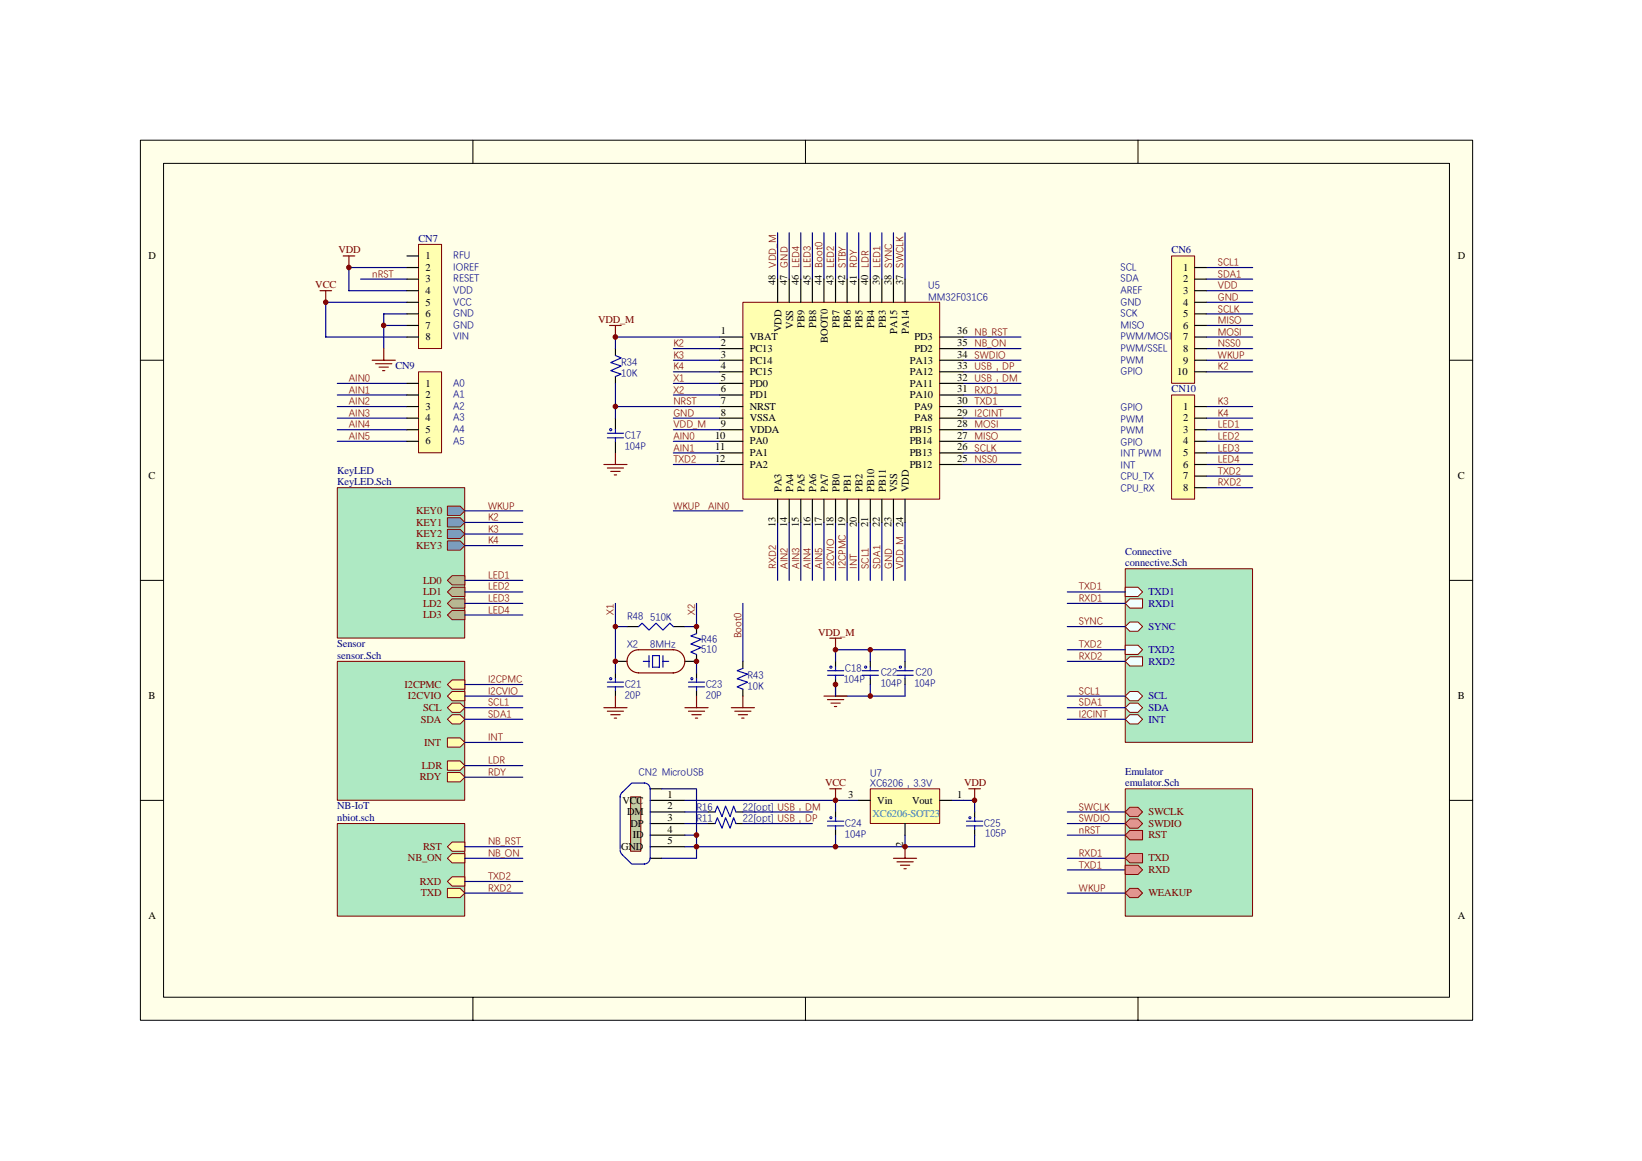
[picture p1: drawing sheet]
<svg xmlns="http://www.w3.org/2000/svg" width="297mm" height="210mm" viewBox="0 0 297 210" stroke-linecap="round" stroke-linejoin="round" font-family="sans-serif">
<path d="M25.4 25.4h241v159.1h-241z" fill="#ffffe8"/>
<g fill="none" stroke="#000" stroke-width=".18">
<path d="M25.4 25.4h241v159.1h-241zM29.6 29.5h232.6v150.9h-232.6zM85.6 25.4v4.1M145.7 25.4v4.1M205.9 25.4v4.1M25.4 65.2h4.2M262.2 65.2h4.2M25.4 105h4.2M262.2 105h4.2M25.4 144.8h4.2M262.2 144.8h4.2M85.6 180.4v4.2"/>
<path d="M145.7 180.4v4.2M205.9 180.4v4.2"/>
</g>
<path d="M193.1 157.3h10.5M193.1 155.2h10.5M193.1 146.9h10.5M193.1 148.9h10.5M193.1 151h10.5M193.1 161.5h10.5" fill="none" stroke="#000080" stroke-width=".21"/>
<path d="M203.6 142.7h23v23h-23z" fill="#aee9c3"/>
<path d="M203.6 142.7h23v23h-23z" fill="none" stroke="#800000" stroke-width=".18"/>
<g fill="#ff8890" stroke="#800000" stroke-width=".18">
<path d="M204.4 146h1.5l.8 .9-.8 .8h-1.5l-.8-.8z" fill-rule="evenodd"/>
<path d="M204.4 148.1h1.5l.8 .8-.8 .9h-1.5l-.8-.9z" fill-rule="evenodd"/>
<path d="M204.4 150.2h2.3v1.7h-2.3l-.8-.9z" fill-rule="evenodd"/>
<path d="M203.6 156.5h2.3l.8 .8-.8 .9h-2.3z" fill-rule="evenodd"/>
<path d="M204.4 154.4h2.3v1.7h-2.3l-.8-.9z" fill-rule="evenodd"/>
<path d="M204.4 160.7h1.5l.8 .8-.8 .8h-1.5l-.8-.8z" fill-rule="evenodd"/>
</g>
<path d="M157.4 119.6v1.1M157.4 122.8v1" fill="none" stroke="#000" stroke-width=".21"/>
<path d="M156 122.1h2.9M156 121.3h2.9M157.4 120.7v.6M157.4 122.1v.7" fill="none" stroke="#00f" stroke-width=".21"/>
<circle cx="156.6" cy="120.7" r=".2" fill="#c0c0c0" stroke="#00f" stroke-width=".18"/>
<path d="M163.7 119.6v1.1M163.7 122.8v1" fill="none" stroke="#000" stroke-width=".21"/>
<path d="M162.3 122.1h2.9M162.3 121.3h2.9M163.7 120.7v.6M163.7 122.1v.7" fill="none" stroke="#00f" stroke-width=".21"/>
<circle cx="162.9" cy="120.7" r=".2" fill="#c0c0c0" stroke="#00f" stroke-width=".18"/>
<path d="M151.1 117.5h12.6v2.1M157.4 117.5v2.1M151.1 125.9h12.6M151.1 144.8h4.2M172.1 144.8h4.2" fill="none" stroke="#000080" stroke-width=".21"/>
<path d="M150.1 142.7h2.1M151.1 142.7v2.1M161.6 155.2h4.2M162.3 155.9h2.9M162.9 156.5h1.7M163.5 157.1h.4M163.7 153.1v2.1M175.3 142.7h2.1M176.3 142.7v2.1" fill="none" stroke="#800000" stroke-width=".21"/>
<path d="M176.3 146.9v1M176.3 150v1" fill="none" stroke="#000" stroke-width=".21"/>
<path d="M174.8 149.4h3M174.8 148.5h3M176.3 147.9v.6M176.3 149.4v.6" fill="none" stroke="#00f" stroke-width=".21"/>
<path d="M175.3 147.8h.3v.2h-.3z" fill-rule="evenodd" fill="#c0c0c0" stroke="#00f" stroke-width=".18"/>
<path d="M157.4 123.8v2.1M151.1 144.8v2.1M176.3 151v2.1" fill="none" stroke="#000080" stroke-width=".21"/>
<path d="M151.1 146.9v1M151.1 150v1" fill="none" stroke="#000" stroke-width=".21"/>
<path d="M149.7 149.4h2.9M149.7 148.5h2.9M151.1 147.9v.6M151.1 149.4v.6" fill="none" stroke="#00f" stroke-width=".21"/>
<path d="M150.2 147.8h.2v.2h-.2z" fill-rule="evenodd" fill="#c0c0c0" stroke="#00f" stroke-width=".18"/>
<path d="M163.7 123.8v2.1M151.1 151v2.1M163.7 151v2.1M176.3 144.8v2.1" fill="none" stroke="#000080" stroke-width=".21"/>
<path d="M157.5 142.7h12.5v6.2h-12.5z" fill="#ffffb0"/>
<path d="M157.4 142.7h12.6v6.2h-12.6z" fill="none" stroke="#800000" stroke-width=".18"/>
<path d="M155.3 144.8h2.1M163.7 148.9v2.1M170 144.8h2.1" fill="none" stroke="#000" stroke-width=".21"/>
<path d="M114.1 144.1h1.8v9.8h-1.8z" fill="#c8cc91"/>
<path d="M114.1 144.1h1.8v9.8h-1.8z" fill="none" stroke="#800000" stroke-width=".18"/>
<path d="M151.1 119.6v1.1M151.1 122.8v1M117.6 144.8h6.3M117.6 146.9h6.3M117.6 148.9h6.3M117.6 151h6.3M117.6 142.7h2.1M117.6 155.2h2.1M117.6 153.1h6.3" fill="none" stroke="#000" stroke-width=".21"/>
<path d="M149.7 122.1h2.9M149.7 121.3h2.9M151.1 120.7v.6M151.1 122.1v.7M112.2 153.8l.2 .5 1.9 2h2.3a1.04 1.04 0 0 0 1-1.1M112.6 143.3l-.3 .4-.1 .4v9.5M117.6 142.7a1.03 1.03 0 0 0-1-1.1h-2.3l-1.7 1.7M117.6 142.7v12.5" fill="none" stroke="#00f" stroke-width=".21"/>
<g fill="none" stroke="#000080" stroke-width=".21">
<path d="M65.2 50.5h8.4M69.4 58.9h4.2M73.6 54.7h-14.7v6.3h14.7M73.6 48.4h-10.5v4.2h10.5M73.6 56.8h-4.2v6.3M140.7 42.1v8.4M142.8 42.1v8.4M144.9 42.1v8.4M147 42.1v8.4M149.1 42.1v8.4M151.1 42.1v8.4M153.2 42.1v8.4"/>
<path d="M155.3 42.1v8.4M157.4 42.1v8.4M159.5 42.1v8.4M161.6 42.1v8.4M163.7 42.1v8.4M218.2 48.4h8.4M218.2 58.9h8.4M218.2 56.8h8.4M218.2 54.7h8.4M218.2 52.6h8.4M218.2 50.5h8.4M61 79.8h12.6"/>
<path d="M61 77.7h12.6M61 75.6h12.6M61 73.5h12.6M61 71.4h12.6M61 69.3h12.6M121.8 79.8h8.4M121.8 75.6h8.4M121.8 71.4h8.4M121.8 69.3h8.4M121.8 63.1h8.4M121.8 65.2h8.4M121.8 67.2h8.4"/>
<path d="M174.2 71.4h10.5M174.2 69.3h10.5M174.2 61h10.5M174.2 63.1h10.5M174.2 65.2h10.5M174.2 67.2h10.5M218.2 79.8h8.4M218.2 77.7h8.4M218.2 75.6h8.4M218.2 73.5h8.4M218.2 61h8.4M218.2 63.1h8.4"/>
<path d="M218.2 65.2h8.4M218.2 67.2h8.4M121.8 81.9h8.4M121.8 84h8.4M140.7 94.5v10.5M142.8 94.5v10.5M144.9 94.5v10.5M147 94.5v10.5M149.1 94.5v10.5M151.1 94.5v10.5M153.2 94.5v10.5M155.3 94.5v10.5"/>
<path d="M157.4 94.5v10.5M159.5 94.5v10.5M161.6 94.5v10.5M163.7 94.5v10.5M218.2 81.9h8.4M218.2 84h8.4M218.2 86.1h8.4M218.2 88.2h8.4M119.7 142.7h6.3v12.5h-6.3M123.9 144.8h27.2M123.9 153.1h2.1M123.9 151h2.1"/>
</g>
<g fill="none" stroke="#800000" stroke-width=".21">
<path d="M57.9 52.6h2.1M58.9 52.6v2.1M62.1 46.3h2.1M63.1 46.3v2.1M67.3 65.2h4.2M67.9 65.8h3M68.6 66.4h1.6M69.2 67h.4M69.4 63.1v2.1M109.2 84h4.2M109.9 84.6h2.9M110.5 85.3h1.7"/>
<path d="M111.1 85.9h.4M111.3 81.9v2.1"/>
</g>
<circle cx="150.3" cy="120.7" r=".2" fill="#c0c0c0" stroke="#00f" stroke-width=".18"/>
<path d="M110.3 58.9h2.1M111.3 58.9v2.1" fill="none" stroke="#800000" stroke-width=".21"/>
<path d="M111.3 63.1v1.2M111.3 68.1v1.2M111.3 75.6v2.1M111.3 79.8v2.1" fill="none" stroke="#000" stroke-width=".21"/>
<path d="M109.9 79.2h2.9M109.9 78.4h2.9M111.3 64.3l1.1 .4-1.9 .9 1.9 .6-1.9 .8 1.9 .7-1.1 .4M111.3 77.7v.7M111.3 79.2v.6" fill="none" stroke="#00f" stroke-width=".21"/>
<circle cx="110.5" cy="77.7" r=".2" fill="#c0c0c0" stroke="#00f" stroke-width=".18"/>
<path d="M134.4 54.7h35.6v35.6h-35.6z" fill="#ffffb0"/>
<path d="M134.4 54.7h35.6v35.6h-35.6z" fill="none" stroke="#800000" stroke-width=".18"/>
<g fill="none" stroke="#000" stroke-width=".21">
<path d="M140.7 50.5v4.2M142.8 50.5v4.2M144.9 50.5v4.2M147 50.5v4.2M149.1 50.5v4.2M151.1 50.5v4.2M153.2 50.5v4.2M155.3 50.5v4.2M157.4 50.5v4.2M159.5 50.5v4.2M161.6 50.5v4.2M163.7 50.5v4.2"/>
<path d="M130.2 61h4.2M130.2 63.1h4.2M130.2 65.2h4.2M130.2 67.2h4.2M130.2 69.3h4.2M130.2 71.4h4.2M130.2 73.5h4.2M130.2 75.6h4.2M130.2 77.7h4.2M130.2 79.8h4.2M170 61h4.2M170 63.1h4.2"/>
<path d="M170 65.2h4.2M170 67.2h4.2M170 69.3h4.2M170 71.4h4.2M170 73.5h4.2M170 75.6h4.2M170 77.7h4.2M170 79.8h4.2M130.2 81.9h4.2M130.2 84h4.2M140.7 90.3v4.2M142.8 90.3v4.2"/>
<path d="M144.9 90.3v4.2M147 90.3v4.2M149.1 90.3v4.2M151.1 90.3v4.2M153.2 90.3v4.2M155.3 90.3v4.2M157.4 90.3v4.2M159.5 90.3v4.2M161.6 90.3v4.2M163.7 90.3v4.2M170 81.9h4.2M170 84h4.2"/>
<path d="M111.3 119.6h2.1M123.9 119.6h2.1M134.4 119.6v1.3M111.3 121.7v1.1M111.3 124.9v1M134.4 124.7v1.2"/>
</g>
<path d="M114 118.1l1-.5 .5-.1h6.3a2.1 2.1 0 0 1 2.1 2.1 2.1 2.1 0 0 1-2.1 2.1h-6.3a2.09 2.09 0 0 1-1.9-1.3 2.09 2.09 0 0 1 .4-2.3zM132.3 128h4.2M132.9 128.6h2.9M133.6 129.3h1.6M134.2 129.9h.4M134.4 125.9v2.1" fill="none" stroke="#800000" stroke-width=".21"/>
<path d="M116.4 119.6h1M117.4 118.6v2.1M118 118.6h1.3v2.1h-1.3zM119.9 118.6v2.1M119.9 119.6h1.1M109.9 124.2h2.9M109.9 123.4h2.9M111.3 122.8v.6M111.3 124.2v.7M134.4 120.9l-1.1 .4 1.9 .6-1.9 .9 1.9 .6-1.9 .8 1.1 .5" fill="none" stroke="#00f" stroke-width=".21"/>
<circle cx="110.5" cy="122.8" r=".2" fill="#c0c0c0" stroke="#00f" stroke-width=".18"/>
<path d="M126 121.7v1.1M126 124.9v1" fill="none" stroke="#000" stroke-width=".21"/>
<path d="M124.5 124.2h3M124.5 123.4h3M126 122.8v.6M126 124.2v.7" fill="none" stroke="#00f" stroke-width=".21"/>
<path d="M125 122.6h.3v.3h-.3z" fill-rule="evenodd" fill="#c0c0c0" stroke="#00f" stroke-width=".18"/>
<path d="M113.4 113.3h2.1M121.8 113.3h2.1M126 113.3v1.3M126 118.4v1.2" fill="none" stroke="#000" stroke-width=".21"/>
<path d="M115.5 113.3l.7-.6 1.2 1.3 1.3-1.3 1.2 1.3 1.3-1.3 .6 .6M126 114.6l-1 .4 1.8 .6-1.8 .9 1.8 .6-1.8 .8 1 .5" fill="none" stroke="#00f" stroke-width=".21"/>
<path d="M109.2 128h4.2M109.9 128.6h2.9M110.5 129.3h1.7M111.1 129.9h.4M111.3 125.9v2.1M123.9 128h4.2M124.5 128.6h3M125.2 129.3h1.6M125.8 129.9h.4M126 125.9v2.1" fill="none" stroke="#800000" stroke-width=".21"/>
<path d="M111.3 109.1v4.2M113.4 113.3h-2.1v8.4M126 109.1v4.2h-2.1M126 119.6v2.1M134.4 109.1v10.5" fill="none" stroke="#000080" stroke-width=".21"/>
<path d="M61 88.2h23.1v27.2h-23.1z" fill="#aee9c3"/>
<path d="M61 88.2h23.1v27.2h-23.1z" fill="none" stroke="#800000" stroke-width=".18"/>
<g fill="#b7e36f" stroke="#800000" stroke-width=".18">
<path d="M80.9 111.2l.9-.8h2.3v1.7h-2.3z" fill-rule="evenodd"/>
<path d="M80.9 109.1l.9-.8h2.3v1.7h-2.3z" fill-rule="evenodd"/>
<path d="M81.8 106.2h2.3v1.7h-2.3l-.9-.8z" fill-rule="evenodd"/>
<path d="M80.9 105l.9-.9h2.3v1.7h-2.3z" fill-rule="evenodd"/>
</g>
<g fill="#7bacd1" stroke="#800000" stroke-width=".18">
<path d="M80.9 93.6h2.3l.9 .9-.9 .8h-2.3z" fill-rule="evenodd"/>
<path d="M80.9 95.7h2.3l.9 .9-.9 .8h-2.3z" fill-rule="evenodd"/>
<path d="M80.9 97.8h2.3l.9 .9-.9 .8h-2.3z" fill-rule="evenodd"/>
<path d="M80.9 91.5h2.3l.9 .9-.9 .8h-2.3z" fill-rule="evenodd"/>
</g>
<path d="M61 119.6h23.1v25.1h-23.1z" fill="#aee9c3"/>
<path d="M61 119.6h23.1v25.1h-23.1z" fill="none" stroke="#800000" stroke-width=".18"/>
<g fill="#ffffb0" stroke="#800000" stroke-width=".18">
<path d="M80.9 137.6h2.3l.9 .9-.9 .8h-2.3z" fill-rule="evenodd"/>
<path d="M80.9 133.5h2.3l.9 .8-.9 .8h-2.3z" fill-rule="evenodd"/>
<path d="M80.9 130.1l.9-.8h1.4l.9 .8-.9 .8h-1.4z" fill-rule="evenodd"/>
<path d="M80.9 128l.9-.8h1.4l.9 .8-.9 .8h-1.4z" fill-rule="evenodd"/>
<path d="M80.9 125.9l.9-.8h2.3v1.6h-2.3z" fill-rule="evenodd"/>
<path d="M80.9 139.7h2.3l.9 .9-.9 .8h-2.3z" fill-rule="evenodd"/>
<path d="M80.9 123.8l.9-.8h2.3v1.7h-2.3z" fill-rule="evenodd"/>
</g>
<g fill="none" stroke="#000080" stroke-width=".21">
<path d="M84.1 92.4h10.5M84.1 94.5h10.5M84.1 96.6h10.5M84.1 98.7h10.5M84.1 105h10.5M84.1 107.1h10.5M84.1 109.1h10.5M84.1 111.2h10.5M84.1 125.9h10.5M84.1 128h10.5M84.1 130.1h10.5M84.1 134.3h10.5"/>
<path d="M84.1 138.5h10.5M84.1 140.6h10.5"/>
</g>
<path d="M61 149h23.1v16.7h-23.1z" fill="#aee9c3"/>
<path d="M61 148.9h23.1v16.8h-23.1z" fill="none" stroke="#800000" stroke-width=".18"/>
<g fill="#ffffb0" stroke="#800000" stroke-width=".18">
<path d="M80.9 153.1l.9-.8h2.3v1.7h-2.3z" fill-rule="evenodd"/>
<path d="M81.8 158.6h2.3v1.7h-2.3l-.9-.9z" fill-rule="evenodd"/>
<path d="M80.9 160.7h2.3l.9 .8-.9 .8h-2.3z" fill-rule="evenodd"/>
<path d="M80.9 155.2l.9-.8h2.3v1.7h-2.3z" fill-rule="evenodd"/>
</g>
<g fill="none" stroke="#000080" stroke-width=".21">
<path d="M174.2 73.5h10.5M174.2 75.6h10.5M174.2 77.7h10.5M174.2 79.8h10.5M121.8 92.4h12.6M174.2 81.9h10.5M174.2 84h10.5M84.1 123.8h10.5M84.1 153.1h10.5M84.1 159.4h10.5M84.1 155.2h10.5M123.9 146.9h4.2"/>
<path d="M123.9 148.9h4.2M126 153.1h50.3M134.4 146.9h12.6M134.4 148.9h12.6M84.1 161.5h10.5"/>
</g>
<path d="M150.1 115.4h2.1M151.1 115.4v2.1M149.1 125.9h4.1M149.7 126.5h2.9M150.3 127.2h1.7M150.9 127.8h.5M151.1 123.8v2.1" fill="none" stroke="#800000" stroke-width=".21"/>
<path d="M128.1 146.9h1.3M128.1 148.9h1.3M133.1 146.9h1.3M133.1 148.9h1.3" fill="none" stroke="#000" stroke-width=".21"/>
<path d="M129.4 146.9l.4-1.1 .8 1.9 .7-1.9 .8 1.9 .6-1.9 .4 1.1M129.4 148.9l.4-1 .8 1.9 .7-1.9 .8 1.9 .6-1.9 .4 1" fill="none" stroke="#00f" stroke-width=".21"/>
<path d="M203.6 102.9h23v31.4h-23z" fill="#aee9c3"/>
<path d="M203.6 102.9h23v31.4h-23z" fill="none" stroke="#800000" stroke-width=".18"/>
<g fill="#f0ffff" stroke="#800000" stroke-width=".18">
<path d="M203.6 119.6l.8-.8h2.3v1.7h-2.3z" fill-rule="evenodd"/>
<path d="M203.6 116.7h2.3l.8 .8-.8 .9h-2.3z" fill-rule="evenodd"/>
<path d="M203.6 109.1l.8-.8h2.3v1.7h-2.3z" fill-rule="evenodd"/>
<path d="M203.6 106.2h2.3l.8 .9-.8 .8h-2.3z" fill-rule="evenodd"/>
<path d="M203.6 113.3l.8-.8h1.5l.8 .8-.8 .9h-1.5z" fill-rule="evenodd"/>
<path d="M203.6 125.9l.8-.8h1.5l.8 .8-.8 .8h-1.5z" fill-rule="evenodd"/>
<path d="M203.6 128l.8-.8h1.5l.8 .8-.8 .8h-1.5z" fill-rule="evenodd"/>
<path d="M203.6 130.1l.8-.8h1.5l.8 .8-.8 .8h-1.5z" fill-rule="evenodd"/>
</g>
<path d="M193.1 107.1h10.5M193.1 109.1h10.5M193.1 113.3h10.5M193.1 117.5h10.5M193.1 119.6h10.5M193.1 125.9h10.5M193.1 128h10.5M193.1 130.1h10.5" fill="none" stroke="#000080" stroke-width=".21"/>
<path d="M75.7 44.2h4.2v18.8h-4.2z" fill="#ffffb0"/>
<path d="M75.7 44.2h4.2v18.8h-4.2z" fill="none" stroke="#800000" stroke-width=".18"/>
<path d="M73.6 46.3h2.1M73.6 48.4h2.1M73.6 50.5h2.1M73.6 52.6h2.1M73.6 54.7h2.1M73.6 56.8h2.1M73.6 58.9h2.1M73.6 61h2.1" fill="none" stroke="#000" stroke-width=".21"/>
<path d="M75.7 67.3h4.2v14.6h-4.2z" fill="#ffffb0"/>
<path d="M75.7 67.2h4.2v14.7h-4.2z" fill="none" stroke="#800000" stroke-width=".18"/>
<path d="M73.6 69.3h2.1M73.6 71.4h2.1M73.6 73.5h2.1M73.6 75.6h2.1M73.6 77.7h2.1M73.6 79.8h2.1" fill="none" stroke="#000" stroke-width=".21"/>
<path d="M212 46.3h4.1v23h-4.1z" fill="#ffffb0"/>
<path d="M211.9 46.3h4.2v23h-4.2z" fill="none" stroke="#800000" stroke-width=".18"/>
<path d="M216.1 48.4h2.1M216.1 50.5h2.1M216.1 52.6h2.1M216.1 54.7h2.1M216.1 56.8h2.1M216.1 58.9h2.1M216.1 61h2.1M216.1 63.1h2.1M216.1 65.2h2.1M216.1 67.2h2.1" fill="none" stroke="#000" stroke-width=".21"/>
<path d="M212 71.5h4.1v18.8h-4.1z" fill="#ffffb0"/>
<path d="M211.9 71.4h4.2v18.9h-4.2z" fill="none" stroke="#800000" stroke-width=".18"/>
<path d="M216.1 73.5h2.1M216.1 75.6h2.1M216.1 77.7h2.1M216.1 79.8h2.1M216.1 81.9h2.1M216.1 84h2.1M216.1 86.1h2.1M216.1 88.2h2.1" fill="none" stroke="#000" stroke-width=".21"/>
<path d="M111.3 69.3v4.2M121.8 77.7h8.4M130.2 73.5h-18.9v2.1M130.2 61h-18.9v2.1M151.1 117.5v2.1M151.1 123.8v2.1" fill="none" stroke="#000080" stroke-width=".21"/>
<g fill="#800000" stroke="#800000" stroke-width=".18">
<circle cx="163.7" cy="153.1" r=".41"/>
<circle cx="151.1" cy="144.7" r=".42"/>
<circle cx="176.3" cy="144.7" r=".41"/>
<circle cx="157.4" cy="117.5" r=".4"/>
<circle cx="151.1" cy="117.5" r=".41"/>
<circle cx="157.4" cy="125.9" r=".41"/>
<circle cx="151.1" cy="153.1" r=".42"/>
<circle cx="126" cy="153.1" r=".42"/>
<circle cx="126" cy="151" r=".42"/>
<circle cx="58.9" cy="54.7" r=".41"/>
<circle cx="63.1" cy="48.4" r=".41"/>
<circle cx="69.4" cy="58.9" r=".41"/>
<circle cx="151.1" cy="123.8" r=".42"/>
<circle cx="111.3" cy="60.9" r=".42"/>
<circle cx="111.3" cy="119.6" r=".41"/>
<circle cx="126" cy="119.6" r=".41"/>
<circle cx="111.3" cy="113.3" r=".41"/>
<circle cx="126" cy="113.3" r=".41"/>
<circle cx="111.3" cy="73.5" r=".42"/>
</g>
<g font-size="1.9">
<text x="26.9" y="46.9">D</text>
<text x="77" y="46.9">1</text>
<text x="263.7" y="46.9">D</text>
<text x="77" y="49">2</text>
<text x="77" y="51.1">3</text>
<text x="77" y="53.2">4</text>
<text x="140.3" y="51.5" transform="rotate(-90 140.3 51.5)">48 VDD_M</text>
<text x="142.4" y="51.5" transform="rotate(-90 142.4 51.5)">47 GND</text>
<text x="144.5" y="51.5" transform="rotate(-90 144.5 51.5)">46 LED4</text>
<text x="146.6" y="51.5" transform="rotate(-90 146.6 51.5)">45 LED3</text>
<text x="148.7" y="51.5" transform="rotate(-90 148.7 51.5)">44 Boot0</text>
<text x="150.8" y="51.5" transform="rotate(-90 150.8 51.5)">43 LED2</text>
<text x="152.9" y="51.5" transform="rotate(-90 152.9 51.5)">42 STBY</text>
<text x="155" y="51.5" transform="rotate(-90 155 51.5)">41 RDY</text>
<text x="157.1" y="51.5" transform="rotate(-90 157.1 51.5)">40 LDR</text>
<text x="159.2" y="51.5" transform="rotate(-90 159.2 51.5)">39 LED1</text>
<text x="161.3" y="51.5" transform="rotate(-90 161.3 51.5)">38 SYNC</text>
<text x="163.4" y="51.5" transform="rotate(-90 163.4 51.5)">37 SWCLK</text>
<text x="214" y="49">1</text>
<text x="214" y="51.1">2</text>
<text x="214" y="53.2">3</text>
<text x="77" y="55.3">5</text>
<text x="77" y="57.4">6</text>
<text x="77" y="59.5">7</text>
<text x="143.5" y="59.5" transform="rotate(-90 143.5 59.5)">VSS</text>
<text x="145.6" y="59.3" transform="rotate(-90 145.6 59.3)">PB9</text>
<text x="147.7" y="59.3" transform="rotate(-90 147.7 59.3)">PB8</text>
<text x="151.8" y="59.3" transform="rotate(-90 151.8 59.3)">PB7</text>
<text x="153.9" y="59.3" transform="rotate(-90 153.9 59.3)">PB6</text>
<text x="156" y="59.3" transform="rotate(-90 156 59.3)">PB5</text>
<text x="158.1" y="59.3" transform="rotate(-90 158.1 59.3)">PB4</text>
<text x="160.2" y="59.3" transform="rotate(-90 160.2 59.3)">PB3</text>
<text x="214" y="55.3">4</text>
<text x="214" y="57.4">5</text>
<text x="214" y="59.5">6</text>
<text x="77" y="61.6">8</text>
<text x="130.4" y="60.5">1</text>
<text x="130.4" y="62.6">2</text>
<text x="130.4" y="64.7">3</text>
<text x="135.7" y="61.6">VBAT</text>
<text x="135.7" y="63.6">PC13</text>
<text x="135.7" y="65.7">PC14</text>
<text x="141.4" y="60.1" transform="rotate(-90 141.4 60.1)">VDD</text>
<text x="149.8" y="62" transform="rotate(-90 149.8 62)">BOOT0</text>
<text x="162.3" y="60.3" transform="rotate(-90 162.3 60.3)">PA15</text>
<text x="164.4" y="60.3" transform="rotate(-90 164.4 60.3)">PA14</text>
<text x="164.6" y="65.7">PA13</text>
<text x="165.4" y="63.6">PD2</text>
<text x="165.4" y="61.6">PD3</text>
<text x="173.2" y="62.6">35</text>
<text x="173.2" y="60.5">36</text>
<text x="173.2" y="64.7">34</text>
<text x="214" y="61.6">7</text>
<text x="214" y="63.6">8</text>
<text x="214" y="65.7">9</text>
<text x="77" y="69.9">1</text>
<text x="130.4" y="66.8">4</text>
<text x="130.4" y="68.9">5</text>
<text x="130.4" y="71">6</text>
<text x="135.7" y="67.8">PC15</text>
<text x="135.7" y="69.9">PD0</text>
<text x="164.6" y="69.9">PA11</text>
<text x="164.6" y="67.8">PA12</text>
<text x="173.2" y="71">31</text>
<text x="173.2" y="68.9">32</text>
<text x="173.2" y="66.8">33</text>
<text x="213" y="67.8">10</text>
<text x="77" y="72">2</text>
<text x="77" y="74.1">3</text>
<text x="77" y="76.2">4</text>
<text x="130.4" y="73.1">7</text>
<text x="130.4" y="75.2">8</text>
<text x="130.4" y="77.3">9</text>
<text x="135.7" y="72">PD1</text>
<text x="135.7" y="74.1">NRST</text>
<text x="135.7" y="76.2">VSSA</text>
<text x="164.6" y="72">PA10</text>
<text x="165.4" y="76.2">PA8</text>
<text x="165.4" y="74.1">PA9</text>
<text x="173.2" y="75.2">29</text>
<text x="173.2" y="73.1">30</text>
<text x="173.2" y="77.3">28</text>
<text x="214" y="74.1">1</text>
<text x="214" y="76.2">2</text>
<text x="77" y="78.3">5</text>
<text x="77" y="80.4">6</text>
<text x="129.4" y="79.4">10</text>
<text x="129.4" y="81.4">11</text>
<text x="129.4" y="83.5">12</text>
<text x="135.7" y="78.3">VDDA</text>
<text x="135.7" y="80.4">PA0</text>
<text x="135.7" y="82.5">PA1</text>
<text x="164.6" y="82.5">PB13</text>
<text x="164.6" y="80.4">PB14</text>
<text x="164.6" y="78.3">PB15</text>
<text x="173.2" y="83.5">25</text>
<text x="173.2" y="81.4">26</text>
<text x="173.2" y="79.4">27</text>
<text x="214" y="78.3">3</text>
<text x="214" y="80.4">4</text>
<text x="214" y="82.5">5</text>
<text x="26.9" y="86.7">C</text>
<text x="135.7" y="84.6">PA2</text>
<text x="141.4" y="89" transform="rotate(-90 141.4 89)">PA3</text>
<text x="143.5" y="89" transform="rotate(-90 143.5 89)">PA4</text>
<text x="145.6" y="89" transform="rotate(-90 145.6 89)">PA5</text>
<text x="147.7" y="89" transform="rotate(-90 147.7 89)">PA6</text>
<text x="149.8" y="89" transform="rotate(-90 149.8 89)">PA7</text>
<text x="151.8" y="89" transform="rotate(-90 151.8 89)">PB0</text>
<text x="153.9" y="89" transform="rotate(-90 153.9 89)">PB1</text>
<text x="156" y="89" transform="rotate(-90 156 89)">PB2</text>
<text x="158.1" y="89" transform="rotate(-90 158.1 89)">PB10</text>
<text x="160.2" y="89" transform="rotate(-90 160.2 89)">PB11</text>
<text x="162.3" y="89" transform="rotate(-90 162.3 89)">VSS</text>
<text x="164.4" y="89" transform="rotate(-90 164.4 89)">VDD</text>
<text x="164.6" y="84.6">PB12</text>
<text x="214" y="84.6">6</text>
<text x="214" y="86.7">7</text>
<text x="214" y="88.8">8</text>
<text x="263.7" y="86.7">C</text>
<text x="140.3" y="95.3" transform="rotate(-90 140.3 95.3)">13</text>
<text x="142.4" y="95.3" transform="rotate(-90 142.4 95.3)">14</text>
<text x="144.5" y="95.3" transform="rotate(-90 144.5 95.3)">15</text>
<text x="146.6" y="95.3" transform="rotate(-90 146.6 95.3)">16</text>
<text x="148.7" y="95.3" transform="rotate(-90 148.7 95.3)">17</text>
<text x="150.8" y="95.3" transform="rotate(-90 150.8 95.3)">18</text>
<text x="155" y="95.3" transform="rotate(-90 155 95.3)">20</text>
<text x="157.1" y="95.3" transform="rotate(-90 157.1 95.3)">21</text>
<text x="159.2" y="95.3" transform="rotate(-90 159.2 95.3)">22</text>
<text x="161.3" y="95.3" transform="rotate(-90 161.3 95.3)">23</text>
<text x="163.4" y="95.3" transform="rotate(-90 163.4 95.3)">24</text>
<text x="26.9" y="126.5">B</text>
<text x="263.7" y="126.5">B</text>
<text x="112.6" y="145.4">VCC</text>
<text x="113.4" y="147.4">DM</text>
<text x="114.1" y="149.5">DP</text>
<text x="120.8" y="148.5">3</text>
<text x="120.8" y="146.4">2</text>
<text x="120.8" y="144.3">1</text>
<text x="153.5" y="144.3">3</text>
<text x="158.7" y="145.4">Vin</text>
<text x="165" y="145.4">Vout</text>
<text x="173.2" y="144.3">1</text>
<text x="112.4" y="153.7">GND</text>
<text x="114.5" y="151.6">ID</text>
<text x="120.8" y="150.6">4</text>
<text x="120.8" y="152.7">5</text>
<text x="163.4" y="153.1" transform="rotate(-90 163.4 153.1)">2</text>
<text x="26.9" y="166.3">A</text>
<text x="263.7" y="166.3">A</text>
</g>
<g font-size="1.9" fill="#800000">
<text x="61.2" y="45.8">VDD</text>
<text x="57" y="52.1">VCC</text>
<text x="108.2" y="58.4">VDD_M</text>
<text x="75.3" y="95.1">KEY1</text>
<text x="75.3" y="93">KEY0</text>
<text x="75.3" y="97.2">KEY2</text>
<text x="75.3" y="99.3">KEY3</text>
<text x="76.5" y="107.6">LD1</text>
<text x="76.5" y="105.5">LD0</text>
<text x="76.5" y="111.8">LD3</text>
<text x="76.5" y="109.7">LD2</text>
<text x="148" y="115">VDD_M</text>
<text x="73.2" y="124.4">I2CPMC</text>
<text x="73.8" y="126.5">I2CVIO</text>
<text x="76.1" y="130.7">SDA</text>
<text x="76.5" y="128.6">SCL</text>
<text x="76.7" y="134.9">INT</text>
<text x="75.9" y="141.2">RDY</text>
<text x="76.3" y="139.1">LDR</text>
<text x="149.3" y="142.2">VCC</text>
<text x="174.4" y="142.2">VDD</text>
<text x="207.7" y="147.4">SWCLK</text>
<text x="207.7" y="149.5">SWDIO</text>
<text x="73.8" y="155.8">NB_ON</text>
<text x="76.5" y="153.7">RST</text>
<text x="207.7" y="151.6">RST</text>
<text x="207.7" y="155.8">TXD</text>
<text x="75.9" y="160">RXD</text>
<text x="207.7" y="157.9">RXD</text>
<text x="76.1" y="162.1">TXD</text>
<text x="207.7" y="162.1">WEAKUP</text>
</g>
<g font-size="1.9" fill="#000080">
<text x="75.7" y="43.7">CN7</text>
<text x="211.9" y="45.8">CN6</text>
<text x="71.5" y="66.8">CN9</text>
<text x="211.9" y="71">CN10</text>
<text x="61" y="85.6">KeyLED</text>
<text x="61" y="87.7">KeyLED.Sch</text>
<text x="203.6" y="100.3">Connective</text>
<text x="203.6" y="102.4">connective.Sch</text>
<text x="61" y="117.1">Sensor</text>
<text x="61" y="119.1">sensor.Sch</text>
<text x="203.6" y="140.1">Emulator</text>
<text x="203.6" y="142.2">emulator.Sch</text>
<text x="61" y="146.4">NB-IoT</text>
<text x="61" y="148.5">nbiot.sch</text>
</g>
<g font-size="1.9" fill="#0000bf">
<text x="207.7" y="107.6">TXD1</text>
<text x="207.7" y="109.7">RXD1</text>
<text x="207.7" y="113.9">SYNC</text>
<text x="207.7" y="118.1">TXD2</text>
<text x="207.7" y="120.2">RXD2</text>
<text x="207.7" y="126.5">SCL</text>
<text x="207.7" y="128.6">SDA</text>
<text x="207.7" y="130.7">INT</text>
</g>
<text font-size="1.9" fill="#009cca" x="157.9" y="147.8">XC6206-SOT23</text>
<g font-size="1.8" fill="#000080">
<text x="82" y="46.7">RFU</text>
<text x="82" y="53">VDD</text>
<text x="82" y="50.9">RESET</text>
<text x="82" y="48.8">IOREF</text>
<text x="167.9" y="52.2">U5</text>
<text x="202.7" y="50.9">SDA</text>
<text x="202.7" y="48.8">SCL</text>
<text x="202.7" y="53">AREF</text>
<text x="82" y="55.1">VCC</text>
<text x="82" y="57.2">GND</text>
<text x="82" y="59.3">GND</text>
<text x="167.9" y="54.3">MM32F031C6</text>
<text x="202.7" y="57.2">SCK</text>
<text x="202.7" y="55.1">GND</text>
<text x="202.7" y="59.3">MISO</text>
<text x="82" y="61.4">VIN</text>
<text x="112.4" y="66">R34</text>
<text x="202.7" y="65.6">PWM</text>
<text x="202.7" y="63.5">PWM/SSEL</text>
<text x="202.7" y="61.4">PWM/MOSI</text>
<text x="82" y="69.8">A0</text>
<text x="82" y="71.8">A1</text>
<text x="112.4" y="68.1">10K</text>
<text x="202.7" y="67.7">GPIO</text>
<text x="82" y="73.9">A2</text>
<text x="82" y="76">A3</text>
<text x="202.7" y="74.1">GPIO</text>
<text x="202.7" y="76.2">PWM</text>
<text x="82" y="78.1">A4</text>
<text x="82" y="80.2">A5</text>
<text x="113" y="79.2">C17</text>
<text x="113" y="81.3">104P</text>
<text x="202.7" y="82.5">INT PWM</text>
<text x="202.7" y="80.4">GPIO</text>
<text x="202.7" y="78.3">PWM</text>
<text x="202.7" y="88.8">CPU_RX</text>
<text x="202.7" y="86.7">CPU_TX</text>
<text x="202.7" y="84.6">INT</text>
<text x="113.4" y="111.9">R48</text>
<text x="117.6" y="112.1">510K</text>
<text x="113.4" y="117.1">X2</text>
<text x="117.6" y="117.1">8MHz</text>
<text x="126.8" y="116.1">R46</text>
<text x="126.8" y="117.9">510</text>
<text x="113" y="124.2">C21</text>
<text x="127.7" y="124.2">C23</text>
<text x="135.2" y="122.6">R43</text>
<text x="135.2" y="124.7">10K</text>
<text x="152.6" y="123.4">104P</text>
<text x="152.8" y="121.3">C18</text>
<text x="159.3" y="122.1">C22</text>
<text x="159.3" y="124">104P</text>
<text x="165.4" y="124">104P</text>
<text x="165.6" y="122.1">C20</text>
<text x="113" y="126.3">20P</text>
<text x="127.7" y="126.3">20P</text>
<text x="115.5" y="140.1">CN2 MicroUSB</text>
<text x="157.4" y="142.2">XC6206</text>
<text x="157.4" y="140.4">U7</text>
<text x="164.7" y="142.7" transform="rotate(-90 164.7 142.7)">-</text>
<text x="165.2" y="142.2">3.3V</text>
<text x="126" y="146.4">R16</text>
<text x="126" y="148.5">R11</text>
<text x="134.4" y="146.4">22[opt] USB</text>
<text x="134.4" y="148.5">22[opt] USB</text>
<text x="152.8" y="149.4">C24</text>
<text x="178" y="149.4">C25</text>
<text x="152.8" y="151.4">104P</text>
<text x="178.2" y="151.3">105P</text>
</g>
<g font-size="1.8" fill="#800000">
<text x="220.3" y="48">SCL1</text>
<text x="67.3" y="50.1">nRST</text>
<text x="220.3" y="52.2">VDD</text>
<text x="220.3" y="50.1">SDA1</text>
<text x="220.3" y="56.3">SCLK</text>
<text x="220.3" y="54.3">GND</text>
<text x="220.3" y="58.4">MISO</text>
<text x="121.8" y="62.6">K2</text>
<text x="121.8" y="64.7">K3</text>
<text x="176.3" y="62.6">NB_ON</text>
<text x="176.3" y="60.5">NB_RST</text>
<text x="176.3" y="64.7">SWDIO</text>
<text x="220.3" y="64.7">WKUP</text>
<text x="220.3" y="62.6">NSS0</text>
<text x="220.3" y="60.5">MOSI</text>
<text x="63.1" y="68.9">AIN0</text>
<text x="63.1" y="71">AIN1</text>
<text x="121.8" y="68.9">X1</text>
<text x="121.8" y="71">X2</text>
<text x="121.8" y="66.8">K4</text>
<text x="176.3" y="71">RXD1</text>
<text x="176.3" y="68.9">USB</text>
<text x="176.3" y="66.8">USB</text>
<text x="180.8" y="69.3" transform="rotate(-90 180.8 69.3)">-</text>
<text x="180.8" y="67.2" transform="rotate(-90 180.8 67.2)">-</text>
<text x="181.3" y="68.9">DM</text>
<text x="181.3" y="66.8">DP</text>
<text x="220.3" y="66.8">K2</text>
<text x="63.1" y="77.3">AIN4</text>
<text x="63.1" y="75.2">AIN3</text>
<text x="63.1" y="73.1">AIN2</text>
<text x="121.8" y="77.3">VDD_M</text>
<text x="121.8" y="75.2">GND</text>
<text x="121.8" y="73.1">NRST</text>
<text x="176.3" y="75.2">I2CINT</text>
<text x="176.3" y="73.1">TXD1</text>
<text x="176.3" y="77.3">MOSI</text>
<text x="220.3" y="73.1">K3</text>
<text x="220.3" y="75.2">K4</text>
<text x="220.3" y="77.3">LED1</text>
<text x="63.1" y="79.4">AIN5</text>
<text x="121.8" y="79.4">AIN0</text>
<text x="121.8" y="81.5">AIN1</text>
<text x="121.8" y="83.6">TXD2</text>
<text x="176.3" y="83.6">NSS0</text>
<text x="176.3" y="81.5">SCLK</text>
<text x="176.3" y="79.4">MISO</text>
<text x="220.3" y="79.4">LED2</text>
<text x="220.3" y="81.5">LED3</text>
<text x="220.3" y="83.6">LED4</text>
<text x="220.3" y="87.8">RXD2</text>
<text x="220.3" y="85.7">TXD2</text>
<text x="88.3" y="92">WKUP</text>
<text x="88.3" y="94.1">K2</text>
<text x="121.8" y="92">WKUP</text>
<text x="128.1" y="92">AIN0</text>
<text x="88.3" y="96.2">K3</text>
<text x="88.3" y="98.3">K4</text>
<text x="88.3" y="104.5">LED1</text>
<text x="88.3" y="106.6">LED2</text>
<text x="140.3" y="102.9" transform="rotate(-90 140.3 102.9)">RXD2</text>
<text x="142.4" y="102.9" transform="rotate(-90 142.4 102.9)">AIN2</text>
<text x="144.5" y="102.9" transform="rotate(-90 144.5 102.9)">AIN3</text>
<text x="146.6" y="102.9" transform="rotate(-90 146.6 102.9)">AIN4</text>
<text x="148.7" y="102.9" transform="rotate(-90 148.7 102.9)">AIN5</text>
<text x="150.8" y="102.9" transform="rotate(-90 150.8 102.9)">I2CVIO</text>
<text x="152.9" y="102.9" transform="rotate(-90 152.9 102.9)">I2CPMC 19</text>
<text x="155" y="102.9" transform="rotate(-90 155 102.9)">INT</text>
<text x="157.1" y="102.9" transform="rotate(-90 157.1 102.9)">SCL1</text>
<text x="159.1" y="102.9" transform="rotate(-90 159.1 102.9)">SDA1</text>
<text x="161.2" y="102.9" transform="rotate(-90 161.2 102.9)">GND</text>
<text x="163.3" y="102.9" transform="rotate(-90 163.3 102.9)">VDD_M</text>
<text x="195.2" y="106.6">TXD1</text>
<text x="88.3" y="108.7">LED3</text>
<text x="88.3" y="110.8">LED4</text>
<text x="111" y="111.2" transform="rotate(-90 111 111.2)">X1</text>
<text x="125.6" y="111.2" transform="rotate(-90 125.6 111.2)">X2</text>
<text x="195.2" y="108.7">RXD1</text>
<text x="195.2" y="112.9">SYNC</text>
<text x="134" y="115.4" transform="rotate(-90 134 115.4)">Boot0</text>
<text x="195.2" y="119.2">RXD2</text>
<text x="195.2" y="117.1">TXD2</text>
<text x="88.3" y="125.5">I2CVIO</text>
<text x="88.3" y="123.4">I2CPMC</text>
<text x="195.2" y="125.5">SCL1</text>
<text x="88.3" y="127.6">SCL1</text>
<text x="88.3" y="129.7">SDA1</text>
<text x="195.2" y="127.6">SDA1</text>
<text x="195.2" y="129.7">I2CINT</text>
<text x="88.3" y="133.9">INT</text>
<text x="88.3" y="138">LDR</text>
<text x="88.3" y="140.1">RDY</text>
<text x="145.1" y="148.9" transform="rotate(-90 145.1 148.9)">-</text>
<text x="145.1" y="146.9" transform="rotate(-90 145.1 146.9)">-</text>
<text x="145.6" y="146.4">DM</text>
<text x="145.6" y="148.5">DP</text>
<text x="195.2" y="148.5">SWDIO</text>
<text x="195.2" y="146.4">SWCLK</text>
<text x="88.3" y="152.7">NB_RST</text>
<text x="88.3" y="154.8">NB_ON</text>
<text x="195.2" y="150.6">nRST</text>
<text x="195.2" y="154.8">RXD1</text>
<text x="88.3" y="161.1">RXD2</text>
<text x="88.3" y="159">TXD2</text>
<text x="195.2" y="161.1">WKUP</text>
<text x="195.2" y="156.9">TXD1</text>
</g>
</svg>
